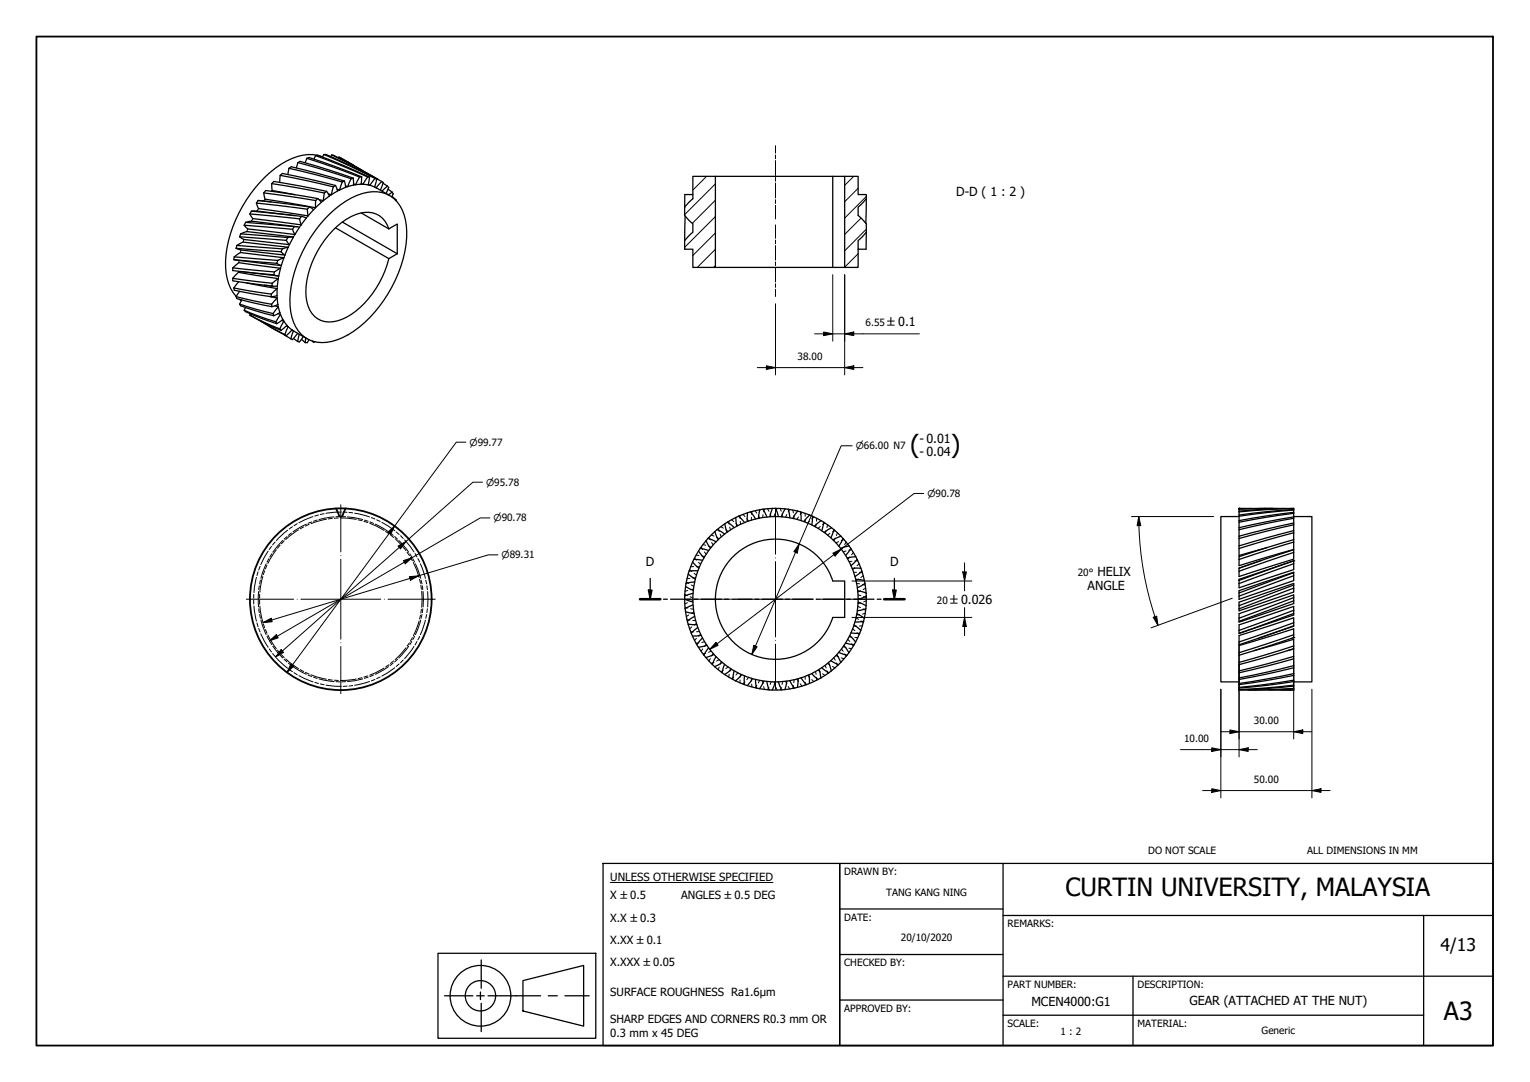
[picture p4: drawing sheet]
<svg xmlns="http://www.w3.org/2000/svg" width="420mm" height="297mm" viewBox="0 0 420 297" stroke-linecap="round" stroke-linejoin="round" font-family="sans-serif">
<!-- layer: Hatch (ISO) -->
<g fill="none" stroke="#000" stroke-width=".27">
<path d="M194 48.4l-3.7 3.8M196.5 59.5l-8.5 8.4M196.5 55l-6.4 6.3M196.5 50.5l-8.5 8.4M234.4 48.4l-2.4 2.5M235.7 51.7l-3.7 3.7M236.4 59.9l-4.4 4.5M237.9 53.9l-5.9 6M196.5 72.9l-.5 .5M196.5 68.4l-5 5M196.5 63.9l-6.2 6.2M235.7 69.7l-3.7 3.6"/>
<path d="M237.9 62.9l-5.9 6"/>
</g>
<!-- layer: Hidden (ISO) -->
<g fill="none" stroke="#000" stroke-width=".27">
<path d="M209.9 139.7l-.2 .8M210.8 139.7l.4 .7M213.4 139.6l-.3 .7M214.3 139.6l.2 .8M216.9 139.9l-.5 .7M188.5 159.7l.6 .5M189.4 156.4l.6 .5M189.4 158.8l-.7 .1M190.5 155.5l-.8 .1M190.6 157.4l.7 .5M190.7 153.2l.6 .6M191 158.6l-.8 .1"/>
<path d="M191.1 152.4l.8 .1M191.3 155.6h.8M191.8 154.4l.6 .5M192.5 150.2l.5 .7M192.7 152.6l.8 .2M193 149.5l.8 .2M193.4 151.5l.5 .6M194.6 149.9l.7 .3M194.7 147.5l.4 .7M195.3 146.9l.8 .3M195.4 148.9l.4 .7M196.8 147.5l.7 .4"/>
<path d="M197.3 145.1l.2 .8M197.8 146.6l.3 .8M198 144.6l.6 .4M199.3 145.4l.6 .5M200.1 143.1l.1 .8M200.4 144.7l.2 .8M200.9 142.7l.6 .5M202.1 143.7l.6 .6M203.2 141.5v.8M203.3 143.1l.1 .8M204 141.2l.6 .6M205.1 142.4l.5 .6"/>
<path d="M206.3 142v.8M206.5 140.4l-.1 .8M207.3 140.2l.5 .7M208.2 141.5l.4 .7M209.5 141.3l-.1 .8M211.5 141.1l.3 .7M212.8 141.1l-.2 .7M214.8 141.1l.1 .8M216.1 141.3l-.4 .7M217.7 140l.2 .8M218 141.6l.1 .8M219.3 141.9l-.5 .7"/>
<path d="M220.3 140.7l-.6 .6M221.1 140.9v.8M221.1 142.5v.8M222.4 143l-.6 .6M223.5 141.9l-.6 .5M224.1 143.9l-.1 .8M224.3 142.3l-.1 .8M225.3 144.5l-.7 .6M226.5 143.6l-.6 .4M226.9 145.6l-.3 .8M227.3 144.1l-.2 .8M227.9 146.4l-.7 .5"/>
<path d="M229.3 145.7l-.7 .3M229.4 147.7l-.4 .8M230 146.3l-.3 .7M230.3 148.7l-.7 .3M231.5 150.2l-.4 .6M231.8 148.1l-.8 .3M232.3 151.3l-.7 .2M232.3 148.8l-.3 .7M233.4 152.9l-.6 .6M233.9 150.9l-.8 .2M234 154.1l-.8 .1M234.3 151.7l-.4 .6"/>
<path d="M234.8 155.9l-.7 .5M235.2 157.1h-.8M235.6 154h-.8M235.8 159l-.7 .4M235.9 154.8l-.5 .5M236 157.1l.8 .1M237.1 158l-.7 .5M188.1 163.2l.7 .3M188.1 166.7l.8 .2M188.7 170.1l.7 .1M188.8 165.5l-.7 .3M188.9 162.1l-.8 .2"/>
<path d="M189.1 168.8l-.6 .5M189.5 163.8l.8 .3M189.7 167.1l.7 .2M189.7 173.4l.8 .1M189.8 160.6l.7 .4M190 172.1l-.6 .5M190.2 170.3l.8 .1M190.3 164.9l-.8 .3M190.4 161.7l-.7 .2M190.5 168.1l-.7 .3M191.3 171.1l-.7 .5M191.3 175.2l-.6 .6"/>
<path d="M191.9 176.5l-.8 .1M192.1 173.4h-.8M192.4 174.1l-.6 .5M193 178.1l-.5 .7M193.5 176.2l-.8 .2M193.8 179.3l-.8 .2M193.9 176.9l-.5 .6M195.3 178.8l-.7 .3M195.8 179.4l-.4 .7M229.6 180l.7 .3M231.1 178.2l.4 .6M231.6 177.5l.7 .2"/>
<path d="M232 179.5l.3 .7M232.8 175.5l.6 .6M233.1 177.9l.8 .2M233.2 174.8l.8 .1M233.9 176.7l.4 .6M234.1 172.6l.7 .5M234.4 171.9h.8M234.8 175h.8M235.1 169.6l.7 .4M235.2 160.2l.8 .1M235.4 173.7l.5 .6M235.6 166.5l.7 .3"/>
<path d="M235.6 163.3l.8 .2M236 168.7l-.8 .1M236.3 162.2l-.7 .3M236.4 165.5l-.8 .2M236.4 170.5l.7 .5M236.8 171.8l-.8 .1M236.8 160.4l.8 .2M237 167.1l.7 .4M237.2 163.8l.7 .3M237.6 168.4l-.8 .2M237.7 161.5l-.7 .4M237.9 164.9l-.7 .3"/>
<path d="M195.1 180.8l-.4 .7M196.1 181.8l-.8 .3M197.5 181.1l-.7 .4M197.5 183.1l-.2 .8M198.1 181.6l-.3 .8M198.6 184l-.6 .4M199.9 183.1l-.6 .5M200.2 185.1l-.1 .8M200.6 183.5l-.2 .8M201.5 185.8l-.6 .5M202.7 184.7l-.6 .6M203.2 186.7v.8"/>
<path d="M203.4 185.1l-.1 .8M204.6 187.2l-.6 .6M205.6 186l-.5 .6M206.3 186.2v.8M206.4 187.8l.1 .8M207.8 188.2l-.5 .6M208.6 186.8l-.4 .7M209.4 186.9l.1 .8M209.7 188.5l.2 .8M211.2 188.6l-.4 .7M211.8 187.2l-.3 .7M212.6 187.2l.2 .8"/>
<path d="M213.1 188.7l.3 .7M214.5 188.7l-.2 .7M214.9 187.1l-.1 .8M215.7 187l.4 .8M216.4 188.5l.5 .6M217.9 188.2l-.2 .8M218.1 186.6l-.1 .8M218.8 186.4l.5 .7M219.7 187.7l.6 .7M221.1 185.7v.8M221.1 187.3v.8M221.8 185.4l.6 .6"/>
<path d="M222.9 186.6l.6 .5M224 184.4l.1 .7M224.2 185.9l.1 .8M224.6 184l.7 .5M225.9 185l.6 .4M226.6 182.6l.3 .8M227.1 184.2l.2 .7M227.2 182.1l.7 .5M228.6 183l.7 .3M229 180.5l.4 .8M229.7 182l.3 .7M231 180.6l.8 .3"/>
</g>
<!-- layer: Visible (ISO) -->
<g fill="none" stroke="#000" stroke-width=".35">
<path d="M68.6 58.7l.8 1.3 13.3 1.7M68.6 58.7l13.7 1.4M69 58l1.5-.1 10.5 1.3M69 58l13.8 1.4M69 58l-.4 .7M70.4 55.8l.6 1.5 13.6 2M70.4 55.8l14 1.6M70.9 55l14.1 1.8M70.9 55l3.6 .4M70.9 55l-.5 .8M72.4 53l.4 1.7 13.9 2.3M72.4 53l.6-.7 14.3 2.2"/>
<path d="M72.4 53l14.3 2.1M74.6 50.4l.1 1.9 6.3 1.2M74.6 50.4l.6-.6 14.5 2.7M74.6 50.4l14.5 2.6M77 48.1l-.2 2M77 48.1l.5-.5 14.6 3.3M77 48.1l14.5 3.2M79.4 46.2l-.4 1.7M79.4 46.2l.6-.4 14.6 3.9M79.4 46.2l14.6 3.8M81.8 44.6l-.4 1.5M81.8 44.6l.6-.3 14.6 4.6"/>
<path d="M81.8 44.6l14.6 4.5M82.8 59.4l1.3 .5-1.4 1.8M82.8 59.4l-.5 .7M84.3 43.5l.6-.3 3.6 1.3 10.8 4M84.3 43.5l7.2 2.4 7.2 2.7M84.3 43.5l-.5 1.2M84.4 57.4l.2 1.9M85 56.8l1.1 .8-1.5 1.7M85 56.8l-.6 .6M86.7 42.7l.6-.1 3.5 1.4 10.7 4.6M86.7 42.7l7.2 2.8 7.1 3.1M86.7 42.7l-.5 1"/>
<path d="M86.7 55.1v1.9M87.1 42.6a14.6 14.6 0 0 0-11.3 3.4 36.2 36.2 0 0 0-13.9 25.7 13.6 13.6 0 0 0 3 9.7M87.3 54.5l1 1-1.6 1.5M87.3 54.5l-.6 .6M87.7 54.8l1.1 .3M89 42.4h.5l3.6 1.6 10.4 5.2M89 42.4l7 3.2 7 3.4M89 42.4l-.5 .7-.7-.3M89.1 53l-.3 2.1M89.7 52.5l.8 1.3-1.7 1.3M89.7 52.5l-.6 .5M90.2 53.2l.8 .2"/>
<path d="M90.5 58.8a19.6 19.6 0 0 1 11.7-6.2 8.6 8.6 0 0 1 9.1 7.8 29.5 29.5 0 0 1-4.7 20.2 29.4 29.4 0 0 1-13.9 12.7 8.9 8.9 0 0 1-10.8-2.5 16.3 16.3 0 0 1-1.9-12.3 37.4 37.4 0 0 1 10.5-19.7zM91.1 42.5l5.8 2.9 6.8 3.8M91.1 42.5l6.9 3.5 6.8 3.8M91.1 42.5l-.3 .5M91.5 51.3l-.5 2.1M92.1 50.9l.6 1.5-1.7 1M92.1 50.9l-.6 .4M92.6 52l.7 .2M93.1 43.1l6.6 3.8M93.1 43.1l-.2 .2M93.1 43.1l4.1 2.3M94 50l-.7 2.2"/>
<path d="M94.6 49.7l.3 1.7-1.6 .8M94.6 49.7l-.6 .3M94.9 51l.6 .2M96.4 49.1l-.9 2.1M97 48.9l.1 1.9-1.6 .4M97 48.9l-.6 .2M97.1 50.5l.5 .2M98.7 48.6l-1.1 2.1M99.2 58.5l7.6 4.3M99.2 50.4l.5 .2M99.3 48.5l-.1 2.1-1.6 .1M99.3 48.5l-.6 .1"/>
<path d="M101 48.6l-1.3 2M101 48.6h.5M101.1 50.6l.5 .3M101.5 48.6l-.4 2.2-1.4-.2M102.9 51.3l.4 .2M103 49l-1.4 1.9M103 49l.5 .2M103.3 51.5l3.7 2.2M103.5 49.2l-.6 2.1-1.3-.4M104.8 49.8l.4 .3-.7 2.1M104.8 49.8l-1.5 1.7M105.2 50.3l1.2 .8"/>
<path d="M106.4 51.1l.4 .4-.8 1.6M106.4 51.1l-1.5 1.4M106.6 51.9l1.1 .9M107.6 53.9l1.1 .9M107.7 52.8l.3 .4-.4 .8M107.7 52.8l-1 .7M108.7 54.8l-.2 .1M108.7 54.8l.1 .4M188 56.9v2.3l2.3 2.2v2.3l-2.3 2.3M188 56.9l2.3-2.3v-6.2h6.2v25h-6.2v-5h-2.2l-.1-2.4M188.2 59.3l-.2 6.7M190.3 53.4h-2.2l-.1 3.5"/>
<path d="M196.5 48.4h32.2M232 48.4h-3.3v25M237.9 54.6l-2.2 2.3v2.3l2.2 2.2v2.3M237.9 54.6v-1.2h-2.2v-5h-3.7v25h3.7v-5M237.9 54.6l-.1 6.7M63.9 76.4l1.6-1.6 10.9 1.7M63.9 76.4l10.9 1.4M63.9 76.4v.7l10.8 1.4M63.9 73.5l1.7-1.4 11.4 1.5M63.9 73.5l11.5 1.2M63.9 73.5v.8l11.3 1.1M64.2 71.3l13 1.6"/>
<path d="M64.2 71.3l11.8 1M64.2 79.1l10.3 1.6M64.2 79.1l.1 .6 10.2 1.8M64.3 70.5l1.7-1.2 12 1.5M64.3 70.5l12 1M64.3 70.5l-.1 .8M64.8 68.2l1.4 .4 12 1.4M64.8 68.2l12.4 .9M65.1 67.4l1.6-.9 12.4 1.4M65.1 67.4l12.4 .9M65.1 67.4l-.3 .8M65.6 77.4l-1.4 1.7"/>
<path d="M65.8 80l-1 1.4M65.8 65l1.2 .7 12.5 1.5M65.8 65l12.8 1M66.1 74.5l10.2 1.3M66.1 64.2l1.7-.6 12.8 1.5M66.1 64.2l12.9 1M66.1 64.2l-.3 .8M67.1 61.8l1 1.1 12.9 1.5M67.1 61.8l13.2 1.2M67.4 61.1l1.6-.4 12.6 1.5M67.4 61.1l13.4 1.1M67.4 61.1l-.3 .7"/>
<path d="M67.7 77.7l8.4 1.5M72.6 78.3l2.3 .3M74.8 77.8l-.1 .7M75.4 74.7l-.2 .7M76 72.3l1.2 .6M76.1 79.2v2l-1.6 .3M76.1 79.2l-1.6 1.5M76.3 71.5l-.3 .8M76.4 76.5l-.2 2.1-1.5-.1M76.4 76.5l-1.6 1.3M77 73.6l-.4 2.2-1.4-.4M77 73.6l-1.6 1.1"/>
<path d="M77.2 69.1l1 .9M77.5 68.3l-.3 .8M78 70.8l-.8 2.1M78 70.8l-1.7 .7M78.6 66l.9 1.2M79 65.2l-.4 .8M79.1 67.9l-.9 2.1M79.1 67.9l-1.6 .4M80.3 63l.7 1.4M80.6 65.1l-1.1 2.1M80.6 65.1l-1.6 .1M80.8 62.2l1.5 .2-1.3 2"/>
<path d="M80.8 62.2l-.5 .8M82.3 60.1l.4 1.6M92.1 62.5l14.7 8.5M94 61l15.1 8.7M106.8 62.8l2.3-1.3v8.2M106.8 62.8a6.4 6.4 0 0 0-9.1-3.9 24.5 24.5 0 0 0-13.1 16.5 12.9 12.9 0 0 0 1.1 10.7 6.6 6.6 0 0 0 8.2 1.6 24.7 24.7 0 0 0 12.9-16.7M109.1 69.7l-2.3 1.3M196.5 73.4h35.5M237.9 63.7l-2.2 2.3v2.4M237.9 63.7l-.1 4.7h-2.1M64.8 81.4l9.8 2.1M64.8 81.4l.3 .6 9.6 2.2"/>
<path d="M65.7 82.2l.6 .4M65.8 83.5l9.2 2.6M65.8 83.5l.3 .5 2.2 .7 6.9 2M66.4 82.4l-.6 1.1M67.1 85.2l4.2 1.7 4.5 1.5M67.1 85.2l.3 .4 2.1 .9 6.5 2.4M67.4 84.4l-.3 .8M68.6 86.5l4 2 4.2 1.8M68.6 86.5l4.4 2.4 4.2 1.8M68.7 86.1l-.1 .4M71.5 88.1l6.7 3.7M73.9 89.6l4.7 2.6"/>
<path d="M74.2 81.4l1.9 .4M74.5 80.7v.8M74.6 83.5l.1 .7M75 86.1l.2 .6M75.5 84l.9 .2M75.8 88.4l.2 .5M76.1 81.8l.2 1.8-1.6 .6M76.1 81.8l-1.5 1.7M76.4 86.1l.6 .2M76.4 84.2l.5 1.6-1.7 .9M76.4 84.2l-1.4 1.9M76.8 90.3l.4 .4"/>
<path d="M77 86.3l.7 1.4-1.7 1.2M77 86.3l-1.2 2.1M77.4 88l.5 .2M77.9 88.2l.9 1.1-1.6 1.4M77.9 88.2l-1.1 2.1M78 91.9l1.9 1.1M78.2 91.8l.4 .4M78.7 89.5l.4 .2M79.1 89.7l1.1 .9-1.6 1.6M79.1 89.7l-.9 2.1M80.2 90.6l.4 .2M80.6 90.8l-.7 2.2"/>
<path d="M80.6 90.8l3.7 2.2M80.6 92.9l1.1 .9M81.7 91.5l-1.4 1.7-.4-.2M82.2 91.8l-.5 2M82.8 93.2l1 .9M83.3 92.4l-1.1 1.5-.5-.1M83.9 92.8l-.1 1.3M84.9 93.3l-.5 .8h-.6M85.8 93.6l.3 .3M86.1 93.7v.2M86.5 93.8l-.4 .1M208.7 139.9l-.4 2.4"/>
<path d="M208.7 139.9l-2.6 .6M209.5 139.8l1.1 2.1M209.5 139.8l-.8 .1M212.1 139.6l-.7 2.3M212.1 139.6l-2.6 .2M213 139.6h-.9M213 139.6l.8 2.2M213 139.6l2.6 .1M215.6 139.7l-1 2.2M215.6 139.7l.9 .1M216.5 139.8l.4 2.4M216.5 139.8l2.5 .5"/>
<path d="M340.3 139.6v12.9l7.5-2.1M340.3 139.6h3.5M340.3 139.6h.1M349.5 139.6l-9.2 .1M353 139.6l-12.7 .2M355.3 139.6v11.2l-15 4.5v-2.5l15-4.7M355.3 139.6l-7.5 .3-7.5 .6M355.3 139.9l-7.5 .6-7.5 .9M355.3 139.6l-7.5 .2-7.5 .5M189 157.6l1.9 1.4M189 157.6l-.6 2.5M189.2 156.8l-.2 .8"/>
<path d="M190.2 154.3l1.7 1.7M190.2 154.3l-1 2.5M190.6 153.5l-.4 .8M190.8 159.8l-2.4 .3M191.6 156.7l-2.4 .1M191.8 151.3l-1.2 2.2 2.3 .3M191.8 151.3l1.5 1.8M192.3 150.5l-.5 .8M192.3 150.5l2.3 .6M193.9 148.4l1.2 2.1M193.9 148.4l-1.6 2.1M194.4 147.8l2.3 .9"/>
<path d="M194.4 147.8l-.5 .6M196.3 146l.9 2.2M196.3 146l-1.9 1.8M197 145.4l2 1.2M197 145.4l-.7 .5M199 143.8l.6 2.3M199 143.8l-2 1.6M199.8 143.3l1.8 1.5M199.8 143.3l-.8 .5M201.4 152.7a16.5 16.5 0 0 1 27.3 6.8h3.3v10h-3.3a16.5 16.5 0 0 1-24.4 9.1 16.5 16.5 0 0 1-2.9-25.9zM202.1 142.1l.2 2.4M202.1 142.1l-2.3 1.2"/>
<path d="M202.8 141.7l1.7 1.8M202.8 141.7l2.5-.9-.1 2.4M202.8 141.7l-.7 .4M206.1 140.5l1.4 2M206.1 140.5l-.8 .3M219 140.3l-1.3 2M219 140.3l.9 .2M219.9 140.5l.1 2.4M219.9 140.5l2.4 .9M222.3 141.4l-1.6 1.8M222.3 141.4l.8 .3M223.1 141.7l-.2 2.4"/>
<path d="M223.1 141.7l2.4 1.2M225.5 142.9l-1.9 1.6M225.5 142.9l.7 .5M226.2 143.4l-.5 2.3M226.2 143.4l2.1 1.5M228.3 144.9l.7 .5M228.3 144.9l-2 1.3M229 145.4l-.8 2.3M229 145.4l1.9 1.8M230.9 147.2l.6 .6M230.9 147.2l-2.2 1M231.5 147.8l-1.1 2.1"/>
<path d="M231.5 147.8l1.7 2.1M233.2 149.9l-2.3 .6M233.2 149.9l.5 .7M233.7 150.6l-1.5 1.9M233.7 150.6l1.3 2.2M235 159l2.4 .3M235 152.8l.4 .8M235 152.8l-2.4 .4M235.4 153.6l-1.7 1.7M235.4 153.6l1 2.4h-2.4M236.4 156l.3 .8M236.7 156.8l-1.9 1.5"/>
<path d="M236.7 156.8l.7 2.5M237.4 159.3l.1 .9M340.3 141.8h-5v45.4h5M340.3 159l15-5v2.4l-15 5zM340.3 156l15-5.1v2.6l-15 4.8zM346.5 153.8l-6.2 2.1M355.3 158l-15 5.7M355.3 154.8l-15 5.4M355.3 157.2l-15 5.6M355.3 151.7l-15 5.1M355.3 154l-15 5.3M355.3 148.8l-15 4.8"/>
<path d="M355.3 146.3l-15 4.3M355.3 144.1l-15 3.7M355.3 145.7l-15 4.2M355.3 142.3l-15 3.1M355.3 143.6l-15 3.6M355.3 140.9l-7.5 1.1-7.5 1.4M355.3 141.9l-15 3M355.3 140l-7.5 .7-7.5 1M355.3 140.7l-7.5 .9-7.5 1.3M355.3 141.8h5v45.4h-5M188 164.5l2.3 .8M188 164.5l.2 2.6"/>
<path d="M188 163.6v.9M188.2 167.1l.1 .8M188.3 167.9l2.3 .5M188.3 167.9l.5 2.6M188.3 161l2.1 1.1M188.3 161l-.3 2.6M188.4 160.1l-.1 .9M188.8 170.5l.2 .8M189 171.4l2.4 .1M189 171.4l.8 2.4M189.8 173.8l.4 .8M190.3 166.1l-2.1 1"/>
<path d="M190.3 162.9l-2.3 .7M190.8 169.2l-2 1.3M191.3 176.9l.5 .8M191.6 172.2l-1.8 1.6M191.8 177.7l1.5 2.1 1.3-2M192.6 174.4l-2.4 .2 1.1 2.3M192.9 175.1l-1.6 1.8M193.3 179.8l.5 .7M194.1 177.2l-2.3 .5M196.1 179.7l-2.3 .8M229.8 179.7l1.1 2.1M230.3 179.1l2.3 .8"/>
<path d="M231.8 177.2l1.3 2M232.2 176.6l2.3 .4M232.6 179.9l-1.7 1.9M233.1 179.2l-.5 .7M233.3 174.5l1.7 1.7M233.7 173.8l2.4 .1M234.5 171.5l1.9 1.6M234.5 177l-1.4 2.2M235 176.2l-.5 .8M235.3 168.5l2.1 1.2M235.5 162.2l2.3 .6M235.6 165.3l2.2 1"/>
<path d="M236.1 173.9l-1.1 2.3M236.4 173.1l-.3 .8M237.2 170.6l-2.4 .2M237.2 170.6l-.8 2.5M237.4 169.7l-.2 .9M237.5 160.2l-2.1 1.2M237.5 160.2l.3 2.6M237.8 167.1l-.4 2.6M237.8 167.1l-2.4 .6M237.8 166.3v.8M237.8 162.8l.1 .9M237.9 163.7l-2.2 .8"/>
<path d="M237.9 163.7l-.1 2.6M340.3 165.3l15-5.1v2.3l-15 5.2zM340.3 162.2l15-5.1v2.3l-15 5.1zM340.3 171.5l15-5v2.3l-15 5.1zM340.3 168.5l15-5.2v2.4l-15 5.1zM344.3 178.6l11-3.1v2.6l-15 4.4M353.5 178.6l1.8-.4v11.2M355.3 160.6l-15 5.7M355.3 175l-15 4.9M355.3 177.3l-15 4.5M355.3 175v-2.4l-15 4.6v12.2M355.3 171.8l-15 5.2v-2.5l15-4.9v2.3l-9.6 3.3"/>
<path d="M355.3 174.3l-15 4.9M355.3 168.4l-15 5.5M355.3 171l-15 5.2M355.3 164.9l-15 5.7M355.3 167.5l-15 5.6M355.3 164.1l-15 5.6M355.3 161.5l-15 5.6M355.3 175l-.5 .2M193.8 180.5l1.8 1.9M195.6 182.4l.6 .6M196.3 183l2 1.7M196.6 180.3l-1 2.1"/>
<path d="M198.3 184.7l.7 .5M198.4 181.9l-2.1 1.1M199 182.4l-.7 2.3M199 185.2l2.2 1.3M200.9 183.7l-1.9 1.5M201.2 186.5l.8 .4M201.6 184.1l-.4 2.4M203.7 185.2l-1.7 1.7 2.4 1M204.4 187.9l.8 .3M204.4 185.5v2.4M206.7 186.3l-1.5 1.9 2.5 .7M207.4 186.5l.3 2.4"/>
<path d="M207.7 188.9l.9 .2M209.8 187l-1.2 2.1M210.6 187.1l.6 2.3-2.6-.3M211.2 189.4h.9M212.9 187.2l-.8 2.2M213.7 187.2l1 2.2M214.7 189.4h-2.6M215.5 189.3l-.8 .1M216.1 187l-.6 2.3 2.6-.4M216.9 186.9l1.2 2M219 188.7l-.9 .2M219.2 186.3l-.2 2.4"/>
<path d="M219.9 186.1l1.6 1.9M221.5 188l-2.5 .7M222.2 185.2l.1 2.4M222.3 187.6l-.8 .3M222.9 184.9l1.7 1.6M224.6 186.5l-2.3 1.1M225 183.8l.4 2.3M225.4 186.1l-.8 .4M225.6 183.3l2 1.4M227.5 181.9l.8 2.3M227.6 184.7l-2.2 1.4M228.1 181.4l2.2 1.1"/>
<path d="M228.3 184.2l-.7 .5M230.3 182.5l-2 1.7M230.9 181.8l-.6 .7M348.4 189.4h6.9M351.8 189.4h3.5M355.3 189.1l-12.7 .3M355.3 188.4l-7.5 .6-7.5 .4M355.3 189l-7.5 .4h-7.5M355.3 187.1l-7.5 1.1-7.5 .7M355.3 188.1l-7.5 .8-7.5 .4M355.3 185.4l-7.5 1.4-7.5 1.2M355.3 186.7l-7.5 1.2-7.5 .8"/>
<path d="M355.3 183.3l-15 3.2M355.3 184.9l-7.5 1.5-7.5 1.2M355.3 180.9l-15 3.8M355.3 182.7l-15 3.4M355.3 180.2l-15 4"/>
<circle cx="213" cy="164.5" r="22.7"/>
</g>
<g fill="#000">
<circle cx="340.3" cy="139.6" r=".17"/>
<circle cx="355.3" cy="154" r=".17"/>
<circle cx="355.3" cy="175" r=".17"/>
</g>
<!-- layer: Visible Narrow (ISO) -->
<g fill="none" stroke="#000" stroke-width=".27">
<path d="M71 57.3l-.4 .6M72.8 54.7l-.4 .5M74.7 52.3l-.2 .2M84.6 59.3l-.5 .6M86.7 57l-.6 .6M88.8 55.1l-.5 .4M91 53.4l-.5 .4M93.3 52.2l-.6 .2M95.5 51.2l-.6 .2M97.6 50.7l-.5 .1M99.2 50.6h.5M101.1 50.8l.5 .1"/>
<path d="M102.9 51.3l.4 .2M65.5 74.5v.3M65.7 71.5l-.1 .6M66.2 68.6l-.2 .7M67 65.7l-.3 .8M68.1 62.9l-.3 .7M69.4 60l-.4 .7M76.2 78.6l-.1 .6M76.6 75.8l-.2 .7M77.2 72.9l-.2 .7M78.2 70l-.2 .8M79.5 67.2l-.4 .7"/>
<path d="M81 64.4l-.4 .7M82.7 61.7l-.4 .7M76.1 81.2v.6M76.3 83.6l.1 .6M76.9 85.8l.1 .5M77.7 87.7l.2 .5M78.8 89.3l.3 .4M80.2 90.6l.4 .2"/>
</g>
<!-- layer: Section Line (ISO) -->
<g fill="none" stroke="#000" stroke-width=".35">
<path d="M178.6 158.8v5.7M245.6 158.8v5.7M175.8 164.5h5.5M178 162h1l-.4 2.5zM182.2 164.5h1.1M184.1 164.5h5.6M190.6 164.5h1M192.5 164.5h5.6M199 164.5h1M200.9 164.5h5.6M207.4 164.5h1M209.3 164.5h5.6"/>
<path d="M215.7 164.5h1.1M217.7 164.5h5.6M224.1 164.5h1.1M226.1 164.5h5.5M232.5 164.5h1.1M234.4 164.5h5.6M240.9 164.5h1M242.8 164.5h5.6M245.1 162h1l-.5 2.5z"/>
</g>
<path d="M175.8 164.5h5.5M242.8 164.5h5.6" fill="none" stroke="#000" stroke-width=".7"/>
<g fill="#000">
<path d="M178 162h1l-.4 2.5z" fill-rule="evenodd"/>
<path d="M245.1 162h1l-.5 2.5z" fill-rule="evenodd"/>
</g>
<!-- layer: Border (ISO) -->
<path d="M10 10h400v277h-400z" fill="none" stroke="#000" stroke-width=".5"/>
<!-- layer: Title (ISO) -->
<g fill="none" stroke="#000" stroke-width=".35">
<path d="M165.6 237h65v50h-65zM230.6 237h179.4v50h-179.4zM275.5 237v50M230.6 249.5h44.9M275.5 251.3h134.5M391 251.3v35.7M120.3 261.7h43.3v23.3h-43.3zM122.1 273.4h7.8M130.9 273.4h2.1M131.9 272.3v2.1M132.2 263.5v7.8M132.2 275.4v7.8"/>
<path d="M134 273.4h14.5M143.6 269.2l16.7-4.2v16.7l-16.7-4.2zM150.5 273.4h2.6M155.1 273.4h6.7M230.6 274.5h44.9M230.6 262h44.9M275.5 278.7h115.5M275.5 268h134.5M311.1 268v19"/>
<circle cx="131.9" cy="273.4" r="8.3"/>
<circle cx="131.9" cy="273.4" r="4.2"/>
</g>
<path d="M167.6 242.3h44.7" fill="none" stroke="#000" stroke-width=".27"/>
<!-- layer: Sketch Geometry (ISO) -->
<g fill="none" stroke="#000" stroke-width=".5">
<path d="M92.3 139.6l.8 1.9a.56 .56 0 0 0 .5 .3 .56 .56 0 0 0 .5-.3l.8-1.9"/>
<circle cx="93.6" cy="164.5" r="24.9"/>
</g>
<g fill="none" stroke="#000" stroke-width=".27">
<path d="M70.4 158.5l-.7 4.2M70.9 157l-.3 1M71.4 155.5l-.4 1M71.5 159.3l-.2 1M72.2 158.3l-.8 4.3M72.7 156.7l-.4 1M73.1 154.8l-1.5 4M73.3 155.2l-.4 1M73.6 151.3l-2 3.7M73.8 153.4l-.5 .9M74.5 150l-.6 .9M74.6 152l-.5 .9"/>
<path d="M75.5 148.8l-.6 .8M75.9 151l-2.3 3.7M76.9 149.7l-.7 .8M77.6 148.4l-2.7 3.2M78 148.5l-.7 .8M78.8 147.3l-.8 .7M79 145.5l-3.1 2.9M80.1 146.3l-.9 .7M80.3 144.6l-.9 .6M81.6 143.8l-.9 .5M82 145.5l-3.5 2.6M83.4 144.7l-1 .5"/>
<path d="M84.1 143.9l-3.6 2.1M84.9 143.9l-1 .5M85.6 143.3l-1 .4M85.9 141.8l-3.8 1.7M87.1 142.8l-1 .3M87.5 141.4l-1.1 .3M89 141l-1 .2M89.6 142.6l-4.2 1.1M91.3 142.3l-1.1 .2M91.7 141.9l-4.1 .7M92.9 142.2l-1.1 .1M93.3 141.8l-1 .1"/>
<path d="M93.5 142.2l4.3 .4M93.7 140.6l-4.2 .3M93.9 141.8l1 .1M94.2 140.6h1.1M95.4 141.9l4.2 .7M95.8 140.7l1.1 .1M97.4 140.9l4.1 1M98.4 142.7l1 .3M100 143.1l1 .4M100.1 142.8l1 .3M101.5 143.6l4 2M101.6 143.3l1 .4"/>
<path d="M102 142.1l1 .4M103.1 143.9l3.6 2.1M103.4 142.7l1 .4M104.9 143.4l3.5 2.3M105.9 145.9l.9 .6M107.1 146.3l.9 .7M107.3 146.9l.8 .7M108.4 147.3l.7 .7M108.5 147.9l3 3.3M108.8 146l.8 .7M109.5 148.4l2.7 3.2M110 147.1l.7 .7"/>
<path d="M111.1 148.2l2.6 3.3M111.8 151.6l.6 .9M112.5 152l.6 .9M112.7 153l.5 1M113.4 153.4l.5 .9M113.5 154.4l1.6 4.1M114 152l.5 .9M114.1 154.8l1.4 4M114.7 153.3l.5 1M115.2 159.1l.3 1M115.4 154.8l1.4 4M115.6 159.3l.3 1"/>
<path d="M116.9 159.3l.3 1M69.7 164.8v1M69.7 163.2v1M69.7 166.3l.7 4.2M70.6 171l.3 1M71 162.4v4.2M71 172.5l.4 1M71.1 167.1l.1 1.1M71.2 160.8l-.1 1.1M71.3 164.8v1.1M71.3 168.7l.2 1M71.3 163.1v1.1"/>
<path d="M71.4 166.4l.8 4.3M71.6 174l2 3.7M71.6 170.2l1.5 4M72.3 171.3l.4 1M72.9 172.8l.4 1M73.3 174.7l.5 .9M73.6 174.3l2.3 3.8M73.9 178.1l.6 .9M74.1 176.1l.5 .9M74.9 179.4l.6 .8M74.9 177.4l2.7 3.2M76.2 178.5l.7 .8"/>
<path d="M77.3 179.7l.7 .8M111.5 177.8l-3 3.3M112.2 177.4l-2.7 3.2M112.4 176.5l-.6 .9M113.1 176.1l-.6 .9M113.2 175.1l-.5 .9M113.7 177.5l-2.6 3.3M113.9 174.7l-.5 .9M114.5 176.1l-.5 .9M115.1 170.5l-1.6 4.1M115.2 174.7l-.5 1M115.5 168.9l-.3 1"/>
<path d="M115.5 170.2l-1.4 4M115.6 160.7l.1 1.1M115.7 167.2l-.1 1.1M115.8 162.3v4.4M115.9 168.7l-.3 1M116 160.8l.1 1.1M116.1 167.1l-.1 1.1M116.2 162.4v4.2M116.8 170.3l-1.4 3.9M117.2 168.7l-.3 1M117.2 160.8l.2 1.1M117.4 167.1l-.2 1.1"/>
<path d="M117.4 162.4v4.2M75.9 180.6l3.1 2.9M78 181l.8 .7M78.5 180.9l3.5 2.6M79.2 182.1l.9 .6M79.4 183.8l.9 .6M80.5 183l3.6 2.1M80.7 184.7l.9 .5M82.1 185.5l3.8 1.7M82.4 183.8l1 .6M83.9 184.6l1 .5M84.6 185.3l1 .4"/>
<path d="M85.4 185.3l4.2 1.2M86.1 185.9l1 .3M86.4 187.3l1.1 .3M87.6 186.4l4.1 .7M88 187.8l1 .2M89.5 188.1l4.2 .3M90.2 186.5l1.1 .2M91.8 186.7l1.1 .1M92.3 187.1l1 .1M94.9 187.1l-1 .1M95.3 188.4h-1.1M96.9 188.2l-1.1 .1"/>
<path d="M97.8 186.4l-4.3 .4M99.4 186l-1 .3M99.6 186.4l-4.2 .7M101 185.5l-1 .4M101.1 185.9l-1 .3M101.5 187.1l-4.1 1M102.6 185.3l-1 .4M103 186.5l-1 .4M104.4 185.9l-1 .4M105.5 183.4l-4 2M106.7 183l-3.6 2.1M106.8 182.5l-.9 .6"/>
<path d="M108 182l-.9 .7M108.1 181.4l-.8 .7M108.4 183.3l-3.5 2.3M109.1 181l-.7 .7M109.6 182.3l-.8 .7M110.7 181.2l-.7 .7"/>
</g>
<!-- layer: Center Mark (ISO) -->
<g fill="none" stroke="#000" stroke-width=".27">
<path d="M93.6 138.6v12.9M213 139.8v12.4M93.6 152.5h.1M93.6 153.5v22M213 153.2h.1M213 154.2v20.6M67.6 164.5h13M81.6 164.5h.1M82.6 164.5h22M93.6 176.5h.1M93.6 177.5v12.9M105.6 164.5h.1"/>
<path d="M106.6 164.5h12.9M188.3 164.5h12.3M201.6 164.5h.1M202.6 164.5h20.7M213 175.8v.1M213 176.9v12.3M224.3 164.5h.1M225.3 164.5h12.4"/>
</g>
<!-- layer: Dimension (ISO) -->
<g fill="none" stroke="#000" stroke-width=".27">
<path d="M228.7 75.4v18.2M232 75.4v27.5M213 83.4v19.5M223.7 91.6h28.8M226.2 91.1l2.5 .5-2.5 .5zM232 91.6l2.5-.5v1zM208 100.9h29M210.5 100.4l2.5 .5-2.5 .5zM232 100.9l2.5-.5v1zM127.9 121.4h-2.6l-46.5 63.2M132.5 132.4h-2.6l-54.2 48M234 122.4h-3l-24.5 57.3"/>
<path d="M253.7 135.5h-2.7l-56.1 42.8M106.5 146.1l1.9-1.7-1.1 2.3zM109.3 149.9l2.2-1.3-1.5 2.1zM110.8 153.9l2.4-.8-1.9 1.7zM112.4 158.3l2.6-.2-2.3 1.2zM134.5 142.2h-2.6l-57.9 33.7M136.7 152.3h-2.6l-61.9 18.6M219.5 149.3l-.6 2.5-.9-.4zM228.7 151.9l2.3-1.2-1.7 2zM234 159.5h32.9M264.4 157h1l-.5 2.5zM264.9 154.5v7.7"/>
<path d="M310.7 141.8h22.6M312.7 141.8l.6 2.5h-1zM312.7 141.8a87.6 87.6 0 0 0 5.3 29.9M72.2 170.9l2.3-1.2 .2 1zM74 175.9l1.9-1.7 .5 .9zM77.2 178.3l.7 .8-2.2 1.3zM196.6 176.4l.6 .7-2.3 1.2zM207 177.2l.9 .4-1.4 2.1zM234 169.5h32.9M264.9 169.5l.5 2.5h-1zM264.9 166.8v7.7M316.7 169.5l.9-.4 .4 2.6z"/>
<path d="M338.4 164.2l-22.3 8.2M340.3 176.6v31.2M79.9 182.3l.8 .6-1.9 1.7zM335.3 189.2v29.8M355.3 181.5v21.4M360.3 189.2v29.8M324.2 205.8h21.1M330.3 217h35M332.8 205.3l2.5 .5-2.5 .5zM332.8 216.5l2.5 .5-2.5 .5zM335.3 200.9h25M337.8 200.4l2.5 .5-2.5 .5z"/>
<path d="M340.3 205.8l2.5-.5v1zM355.3 200.9l2.5-.5v1zM360.3 217l2.5-.5v1z"/>
</g>
<g fill="#000">
<path d="M226.2 91.1l2.5 .5-2.5 .5z" fill-rule="evenodd"/>
<path d="M232 91.6l2.5-.5v1z" fill-rule="evenodd"/>
<path d="M210.5 100.4l2.5 .5-2.5 .5z" fill-rule="evenodd"/>
<path d="M232 100.9l2.5-.5v1z" fill-rule="evenodd"/>
<path d="M106.5 146.1l1.9-1.7-1.1 2.3z" fill-rule="evenodd"/>
<path d="M109.3 149.9l2.2-1.3-1.5 2.1z" fill-rule="evenodd"/>
<path d="M110.8 153.9l2.4-.8-1.9 1.7z" fill-rule="evenodd"/>
<path d="M112.4 158.3l2.6-.2-2.3 1.2z" fill-rule="evenodd"/>
<path d="M219.5 149.3l-.6 2.5-.9-.4z" fill-rule="evenodd"/>
<path d="M228.7 151.9l2.3-1.2-1.7 2z" fill-rule="evenodd"/>
<path d="M264.4 157h1l-.5 2.5z" fill-rule="evenodd"/>
<path d="M312.7 141.8l.6 2.5h-1z" fill-rule="evenodd"/>
<path d="M72.2 170.9l2.3-1.2 .2 1z" fill-rule="evenodd"/>
<path d="M74 175.9l1.9-1.7 .5 .9z" fill-rule="evenodd"/>
<path d="M77.2 178.3l.7 .8-2.2 1.3z" fill-rule="evenodd"/>
<path d="M196.6 176.4l.6 .7-2.3 1.2z" fill-rule="evenodd"/>
<path d="M207 177.2l.9 .4-1.4 2.1z" fill-rule="evenodd"/>
<path d="M264.9 169.5l.5 2.5h-1z" fill-rule="evenodd"/>
<path d="M316.7 169.5l.9-.4 .4 2.6z" fill-rule="evenodd"/>
<path d="M79.9 182.3l.8 .6-1.9 1.7z" fill-rule="evenodd"/>
<path d="M332.8 205.3l2.5 .5-2.5 .5z" fill-rule="evenodd"/>
<path d="M332.8 216.5l2.5 .5-2.5 .5z" fill-rule="evenodd"/>
<path d="M337.8 200.4l2.5 .5-2.5 .5z" fill-rule="evenodd"/>
<path d="M340.3 205.8l2.5-.5v1z" fill-rule="evenodd"/>
<path d="M355.3 200.9l2.5-.5v1z" fill-rule="evenodd"/>
<path d="M360.3 217l2.5-.5v1z" fill-rule="evenodd"/>
</g>
<!-- layer: Centerline (ISO) -->
<g fill="none" stroke="#000" stroke-width=".27">
<path d="M213 40v2M213 42.6v1M213 44.1v4.1M213 48.7v1M213 50.2v4.1M213 54.8v1.1M213 56.4v3.7M213 61.7v3.7M213 65.9v1M213 67.4v4M213 71.9v1M213 73.4v4"/>
<path d="M213 77.9v1M213 79.4v2"/>
</g>
<g font-size="6.9">
<text x="249.9" y="124.3">(</text>
<text x="261.1" y="124.3">)</text>
<text x="292.6" y="246.1">CURTIN UNIVERSITY, MALAYSIA</text>
<text x="396.5" y="280">A3</text>
</g>
<text font-size="4.8" x="395.6" y="261.1">4/13</text>
<g font-size="3.4">
<text x="262.6" y="53.9">D-D ( 1 : 2 )</text>
<text x="252.6" y="125.1">- 0.04</text>
<text x="252.6" y="121.6">- 0.01</text>
<text x="177.4" y="155.3">D</text>
<text x="244.4" y="155.3">D</text>
<text x="298.7" y="161.9">ANGLE</text>
<text x="301.3" y="158.1">HELIX</text>
<text x="326.6" y="275.9">GEAR (ATTACHED AT THE NUT)</text>
<text x="283.2" y="276.2">MCEN4000:G1</text>
</g>
<g font-size="3.3">
<text x="243.6" y="89.6">±0.1</text>
<text x="260.9" y="165.8">±0.026</text>
</g>
<g font-size="3.1">
<text x="167.6" y="241.8">UNLESS OTHERWISE SPECIFIED</text>
<text x="167.6" y="246.9">X ±0.5</text>
<text x="187.1" y="246.9">ANGLES ±0.5 DEG</text>
<text x="167.6" y="253">X.X ±0.3</text>
<text x="167.6" y="259.1">X.XX ±0.1</text>
<text x="167.6" y="265.1">X.XXX ±0.05</text>
<text x="167.6" y="273.5">SURFACE ROUGHNESS Ra1.6µm</text>
<text x="167.6" y="280.9">SHARP EDGES AND CORNERS R0.3 mm OR</text>
<text x="167.6" y="284.6">0.3 mm x 45 DEG</text>
</g>
<g font-size="2.7">
<text x="237.7" y="89.6">6.55</text>
<text x="219" y="98.9">38.00</text>
<text x="296" y="158.1">20°</text>
<text x="257.3" y="165.8">20</text>
<text x="325.2" y="203.8">10.00</text>
<text x="344.3" y="198.8">30.00</text>
<text x="344.3" y="215">50.00</text>
<text x="315.3" y="234.4">DO NOT SCALE</text>
<text x="359" y="234.4">ALL DIMENSIONS IN MM</text>
<text x="231.9" y="240.3">DRAWN BY:</text>
<text x="243.4" y="245.9">TANG KANG NING</text>
<text x="231.9" y="252.8">DATE:</text>
<text x="276.7" y="254.6">REMARKS:</text>
<text x="247.4" y="258.2">20/10/2020</text>
<text x="231.9" y="265.3">CHECKED BY:</text>
<text x="276.7" y="271.2">PART NUMBER:</text>
<text x="312.4" y="271.3">DESCRIPTION:</text>
<text x="231.9" y="277.8">APPROVED BY:</text>
<text x="276.7" y="282">SCALE:</text>
<text x="312.4" y="282">MATERIAL:</text>
<text x="291.3" y="284">1 : 2</text>
<text x="346.5" y="284">Generic</text>
</g>
<g font-size="2.6">
<text x="128.9" y="122.4">⌀99.77</text>
<text x="235" y="123.4">⌀66.00 N7</text>
<text x="133.5" y="133.3">⌀95.78</text>
<text x="254.7" y="136.4">⌀90.78</text>
<text x="135.5" y="143.1">⌀90.78</text>
<text x="137.7" y="153.3">⌀89.31</text>
</g>
</svg>
